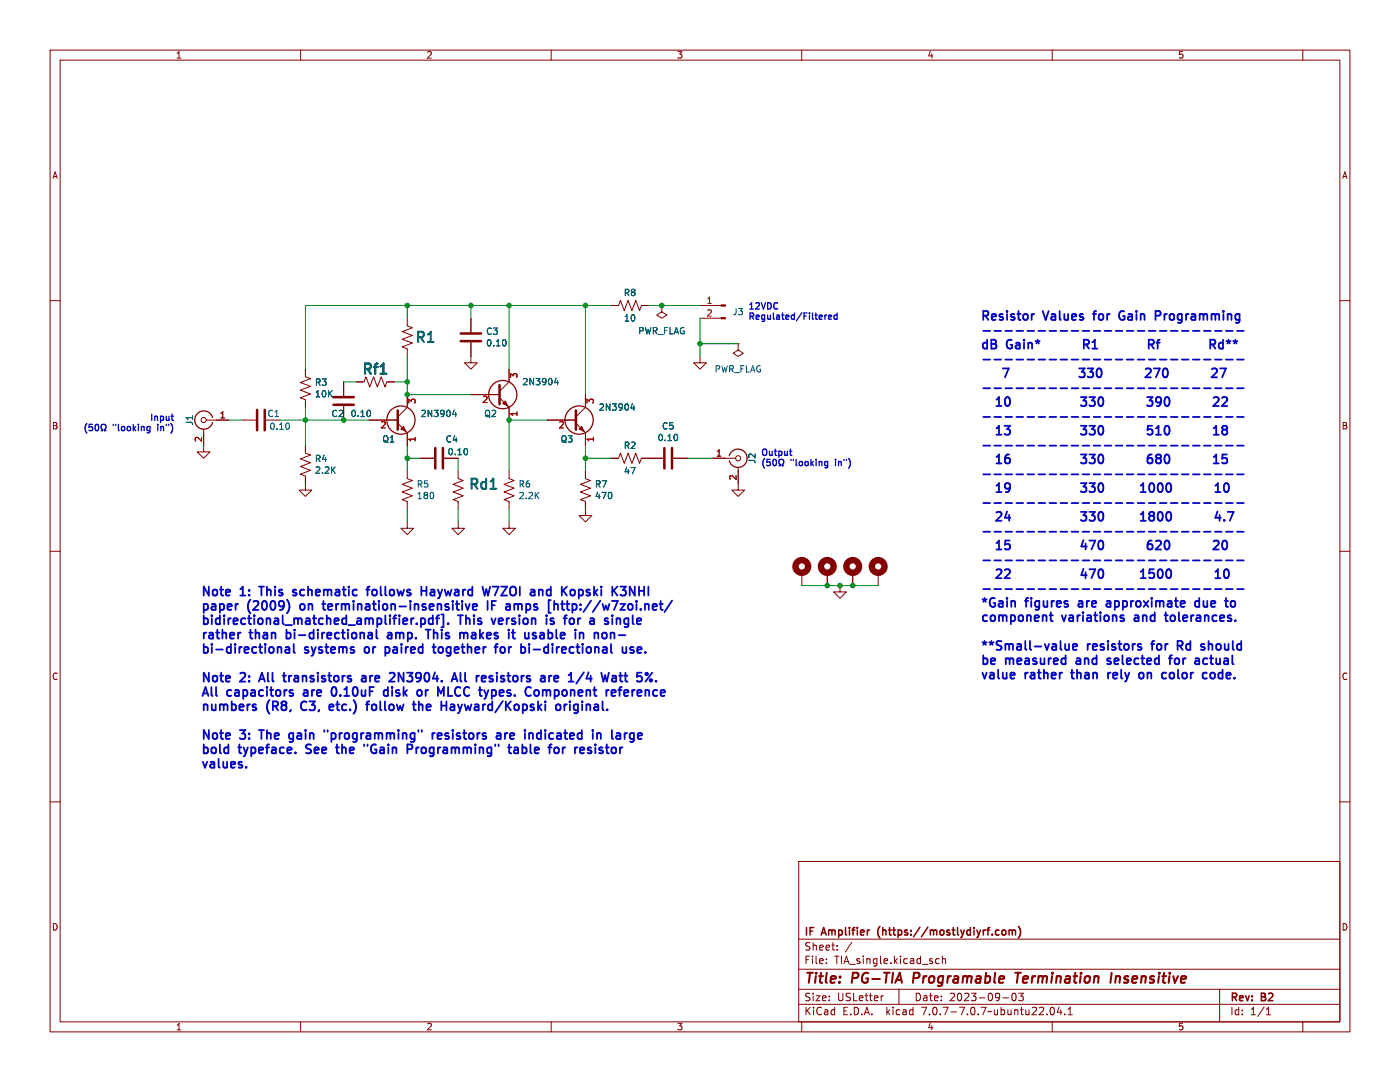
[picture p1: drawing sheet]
<svg xmlns="http://www.w3.org/2000/svg" width="279mm" height="216mm" viewBox="0 0 279 216" stroke-linecap="round" stroke-linejoin="round" font-family="sans-serif">
<g fill="none" stroke="#840000" stroke-width=".2">
<path d="M10 10h259.4v195.9h-259.4zM12 12h255.4v191.9h-255.4zM60 10v2M110 10v2M160 10v2M210 10v2M260 10v2M10 60h2M267.4 60h2M61 73.7v1.5l1 .4-2.1 .7 2.1 .8-2.1 .8 2.1 .7-2.1 .8 1.1 .4v1.5M68.6 76.2v2.8M71.1 76.2h1.3"/>
<path d="M72.6 76.2l.4-1 .8 2 .7-2 .8 2 .8-2 .7 2 .4-1h1.5M81.3 63.5v1.5l1 .4-2 .8 2 .7-2 .8 2 .8-2 .7 1 .4v1.5M81.3 78.7v2.6l-1.9 1.9M94 68.3v4.1h1.2l-1.2 1.3-1.3-1.3h1.3M94 63.5v2.8M94 78.7h5.7M99.7 79.4l1.9 1.9v2.5M101.6 73.7v2.5l-1.9 1.9M116.8 78.7v2.6l-1.9 1.9M121.9 61h1.5l.4-1.1 .8 2.1 .7-2.1 .8 2.1 .8-2.1 .7 2.1 .4-1h1.5M132.1 61v1.2l1 .7-1 .6-1-.6 1-.7M132.1 61h.1"/>
<path d="M139.7 71.1v1.3h1.3l-1.3 1.3-1.3-1.3h1.3M139.7 61h4.2M139.7 63.5h4.2M147.3 68.6v1.3l1 .6-1 .6-1-.6 1-.6M147.3 68.6h.1M40.6 85.6v4.6h1.3l-1.3 1.2-1.2-1.2h1.2M41.1 83.8h4.6M48.3 83.8h2.8M53.1 83.8h2.8M61 88.9v1.5l1 .4-2.1 .8 2.1 .7-2.1 .8 2.1 .8-2.1 .7 1.1 .4v2.8h1.2l-1.2 1.3-1.3-1.3h1.3M68.6 81v2.8M73.7 83.8h5.7"/>
<path d="M79.4 84.5l1.9 1.9v2.5M81.3 94v1.5l1 .4-2 .7 2 .8-2 .8 2 .7-2 .8 1 .4v1.5M83.8 91.4h2.8M88.6 91.4h2.8M91.4 94v1.5l1.1 .4-2.1 .7 2.1 .8-2.1 .8 2.1 .7-2.1 .8 1 .4v1.5M101.6 94v1.5l1 .4-2 .7 2 .8-2 .8 2 .7-2 .8 1 .4v1.5M109.2 83.8h5.7M114.9 84.5l1.9 1.9v2.5M116.8 94v1.5l1.1 .4-2.1 .7 2.1 .8-2.1 .8 2.1 .7-2.1 .8 1 .4v2.8h1.3l-1.3 1.2-1.2-1.2h1.2M121.9 91.4h1.5l.4-1 .8 2.1 .7-2.1 .8 2.1 .8-2.1 .7 2.1 .4-1.1h4.3M134.4 91.4h2.8M142.2 91.4h4.6"/>
<path d="M147.3 93.2v4.6h-1.3l1.3 1.3 1.3-1.3h-1.3M10 110h2M81.3 104.1v1.3h1.2l-1.2 1.3-1.3-1.3h1.3M91.4 104.1v1.3h1.3l-1.3 1.3-1.2-1.3h1.2M101.6 104.1v1.3h1.3l-1.3 1.3-1.3-1.3h1.3M160 114.3v2.5M165.1 114.3v2.5M167.6 116.8v1.3h1.3l-1.3 1.3-1.2-1.3h1.2M170.2 114.3v2.5M175.3 114.3v2.5M267.4 110h2M10 160h2"/>
<path d="M267.4 160h2M159.4 171.9h108v32h-108zM159.4 197.4h108M159.4 193.4h108M159.4 187.4h108M164.9 192.1v.2M164.9 191.4v.1M167.1 189.4v.2M167.1 188.7v.1M170 188l-1.3 1.9M176.3 198.7l-.3 .1M179.4 197.4v3"/>
<path d="M186.8 192.1l.2 .2 .4-.1M187.4 191.4l-.4-.1-.2 .1M188.1 191.4l.2-.1 .3 .1 .1 .9M188.1 190.8v1.5M200.1 199.1h1.2M202.1 198.3l.2-.1a.8 .8 0 0 1 .5 .7 .8 .8 0 0 1-.5 .8l-.2-.2-.2-.4zM203.3 198.2h.9l-.5 .6 .4 .1v.6l-.2 .2-.6-.2M243.4 197.4v6.5M60 203.9v2M110 203.9v2M159.4 200.4h108M160 203.9v2"/>
<path d="M209.7 201.1l.2-.1a.8 .8 0 0 1 .5 .7 .8 .8 0 0 1-.5 .8l-.2-.2-.1-.4zM210 203.9v2M211.4 200.9l-.4 1.1h.9M211.7 201.5v1M212.5 202.3v.2M213.1 202.5h.9M213.1 201.4l.5-.4v1.5M252.7 202.5h.9M252.7 201.4l.4-.4v1.5M260 203.9v2"/>
<circle cx="40.6" cy="83.8" r=".51"/>
<circle cx="147.3" cy="91.4" r=".51"/>
</g>
<path d="M182.4 194.1l-.2 2M202.6 194.1h1.2M203.2 194.1l-.3 2M221.9 194.1l-.3 2M222.7 194.8l-.1 1.3M223.3 194.8l-.6 .2" fill="none" stroke="#840000" stroke-width=".4"/>
<path d="M201.4 185.6v1M201.4 185.7l.4-.1 .2 .2M202 185.8l.2-.2h.4l.1 1M202 185.8v.8M203.2 184.9a1.72 1.72 0 0 1 0 2.2" fill="none" stroke="#840000" stroke-width=".3"/>
<g fill="none" stroke="#840000" stroke-width="1.3">
<circle cx="160" cy="113" r="1.27"/>
<circle cx="165.1" cy="113" r="1.27"/>
<circle cx="170.2" cy="113" r="1.27"/>
<circle cx="175.3" cy="113" r="1.27"/>
</g>
<g fill="none" stroke="#840000" stroke-width=".51">
<path d="M66.5 79.2h4.1M91.9 66.5h4.1M91.9 68.1h4.1M99.7 76.8v3.8M51.3 81.8v4.1M52.8 81.8v4.1M66.5 80.8h4.1M79.4 81.9v3.8M86.9 89.4v4.1M88.4 89.4v4.1M114.9 81.9v3.8M132.6 89.4v4.1"/>
<path d="M134.1 89.4v4.1"/>
</g>
<g fill="#840000" stroke="#840000" stroke-width=".2">
<path d="M116.1 85.1l.5 1-1-.5z"/>
<path d="M80 85.6l.5-.5 .5 1z"/>
<path d="M143.9 63.4h.9v.2h-.9z"/>
<path d="M143.9 60.8h.9v.3h-.9z"/>
<path d="M100.3 80.5l.5-.5 .5 1z"/>
</g>
<g fill="none" stroke="#840000" stroke-width=".25">
<path d="M42.4 83.3a1.81 1.81 0 0 0-2.8-1 1.81 1.81 0 0 0 0 3 1.81 1.81 0 0 0 2.8-1M145.5 90.9a1.81 1.81 0 0 1 2.8-.9 1.81 1.81 0 0 1 0 2.9 1.81 1.81 0 0 1-2.8-1"/>
<circle cx="100.3" cy="78.7" r="2.82"/>
<circle cx="80" cy="83.8" r="2.82"/>
<circle cx="115.6" cy="83.8" r="2.82"/>
</g>
<path d="M100.9 67.9l.1 .3-.1 .7M111 75.4l-.3 1h.7M111.3 75.9v.9M57.6 84.5l.2 .4-.2 .6M73.8 82l.2 .3-.2 .7M90.6 81.8l-.3 .9h.8M90.9 82.3v.8M93.2 89.6l.1 .4-.1 .6M126.2 80.5l-.3 .9h.8M126.5 81v.9M135.1 86.8l.1 .3-.1 .7" fill="none" stroke="#006464" stroke-width=".2"/>
<path d="M75.9 74.6h1.2" fill="none" stroke="#006464" stroke-width=".41"/>
<g fill="none" stroke="#0000c2" stroke-width=".25">
<path d="M165.4 63.3l.6-.1-.1-.3h-.4l-.1 .2v.6h.5M167.1 62.9h-.4l-.3 .2 .2 .6h.5M167.1 62.4v1.3M17.3 84.5a1.46 1.46 0 0 0 0 1.9M18.4 84.7h-.6v.6l.1-.1h.5l.1 .2-.1 .4-.2 .1-.4-.1M19.2 84.7h.1a.68 .68 0 0 1 .4 .6 .68 .68 0 0 1-.4 .6 .84 .84 0 0 1-.1-1.2zM20.2 85.9h.3v-.2a.54 .54 0 0 1-.3-.7 .54 .54 0 0 1 .8-.3l.2 .6-.4 .4v.2h.4M34.2 83h.4M34.5 83.9h.1M152.3 92v.9l.3 .5M153.1 91.7l-.1 .6 .2-.2 .4 .1 .1 .5-.2 .2-.5-.1M154.3 91.9l-.1 .5 .3 .5 .4-.2v-.8"/>
<path d="M155.4 92l.1 .5 .2 .2v.2h-.3M156.4 92l-.1 .5-.2 .2v.2h.3M166.7 91.7v.1M166.7 92.1v.8"/>
</g>
<g fill="none" stroke="#0000c2" stroke-width=".36">
<path d="M196.2 66h1.4M196.2 71.7h1.4M196.2 77.5h1.4M198.4 66h1.4M198.4 71.7h1.4M198.4 77.5h1.4M199 79.7h-.1M200.1 73.5h1.2l-.7 1.8M200.6 66h1.4M200.6 71.7h1.4M200.6 77.5h1.4M202.8 66h1.4"/>
<path d="M202.8 71.7h1.4M202.8 77.5h1.4M205 66h1.4M205 71.7h1.4M205 77.5h1.4M206.2 62.7h.2M207.2 66h1.4M207.2 71.7h1.4M207.2 77.5h1.4M209.4 66h1.4M209.4 71.7h1.4M209.4 77.5h1.4"/>
<path d="M211.6 66h1.4M211.6 71.7h1.4M211.6 77.5h1.4M213.8 66h1.4M213.8 71.7h1.4M213.8 77.5h1.4M215.4 73.5h1.1l-.6 .7 .5 .2v.7l-.3 .2h-.5l-.2-.2M215.7 79.2h1.1l-.6 .7 .5 .2v.7l-.2 .2h-.5l-.3-.2M216 66h1.4M216 71.7h1.4M216 77.5h1.4M216.3 68.7l.9-.1 .1-.2-.1-.4-.2-.2h-.7v1.8"/>
<path d="M216.7 68.7l.6 .9M217.1 73.5h1.1l-.6 .7 .5 .2v.7l-.3 .2h-.5l-.2-.2M217.4 79.2h1.1l-.6 .7 .5 .2v.7l-.2 .2h-.5l-.3-.2M218 69.6h1M218 68.3l.5-.5v1.8M218.1 62.7h.7M218.3 66h1.3M218.3 71.7h1.3M218.3 77.5h1.3M219.1 73.6l.2-.1a.96 .96 0 0 1 .4 1.6l-.3 .2a.96 .96 0 0 1-.4-1.6zM219.4 79.3l.2-.1a.96 .96 0 0 1 .4 1.6l-.2 .2a.96 .96 0 0 1-.4-1.6zM220.5 66h1.3"/>
<path d="M220.5 71.7h1.3M220.5 77.5h1.3M222.7 66h1.3M222.7 71.7h1.3M222.7 77.5h1.3M224.1 63.1h.3M224.2 62.1a.89 .89 0 0 0-.9 .8 .89 .89 0 0 0 .8 .9h.2M224.9 66h1.3M224.9 71.7h1.3M224.9 77.5h1.3M227.1 66h1.3M227.1 71.7h1.3"/>
<path d="M227.1 77.5h1.3M228.9 73.5l.6 .1 .2 .4-.1 .3-1 1h1.1M228.9 79.2h1.1l-.6 .7 .5 .2v.7l-.2 .2h-.5l-.3-.2M229.3 66h1.3M229.3 71.7h1.3M229.3 77.5h1.3M229.3 68.7l.8-.1 .2-.2-.1-.4-.3-.2h-.6v1.8M229.7 68.7l.6 .9M230.3 73.5h1.2l-.8 1.8M230.6 62.1h.7l.3 .3-.1 .5-.9 .1M230.8 68.4h.7M231.5 66h1.3"/>
<path d="M231.5 71.7h1.3M231.5 77.5h1.3M231.5 67.8l-.4 .1-.1 .1v1.6M231.7 80l-.3 .3h-.5l-.2-.3v-.4l.2-.3 .5-.1 .2 .2a1.18 1.18 0 0 1-.4 1.6h-.3M232.3 73.6l.2-.1a.96 .96 0 0 1 .4 1.6l-.3 .2a.96 .96 0 0 1-.4-1.6zM232.6 79.3l.2-.1a.96 .96 0 0 1 .4 1.6l-.2 .2a.96 .96 0 0 1-.4-1.6zM233.7 66h1.3M233.7 71.7h1.3M233.7 77.5h1.3M235.9 66h1.3M235.9 71.7h1.3M235.9 77.5h1.3"/>
<path d="M238.1 66h1.3M238.1 71.7h1.3M238.1 77.5h1.3M240.3 66h1.3M240.3 71.7h1.3M240.3 77.5h1.3M241.5 68.7l.9-.1 .2-.2-.1-.4-.3-.2h-.7v1.8M242 68.7l.6 .9M242.5 66h1.3M242.5 71.7h1.3M242.5 77.5h1.3M244.1 68.5l-.5-.1-.4 .3v.5l.2 .3h.7"/>
<path d="M244.1 67.8v1.8M244.7 66h1.3M244.7 71.7h1.3M244.7 77.5h1.3M244.8 68l.4 .2M245.2 67.8v.4M245.2 68.2l-.3 .3M245.2 68.2l.2 .3M245.6 68l-.4 .2M246.1 68l.4 .2M246.5 67.8v.4M246.5 68.2l-.2 .3"/>
<path d="M246.5 68.2l.3 .3M246.9 66h1.3M246.9 71.7h1.3M246.9 77.5h1.3M247 68l-.5 .2M196.2 83.2h1.4M196.2 88.9h1.4M196.2 94.7h1.4M198.4 83.2h1.4M198.4 88.9h1.4M198.4 94.7h1.4M198.9 81h1"/>
<path d="M198.9 86.7h1M198.9 92.5h1M198.9 98.2h1M199 85.4l-.1 .1M199 91.1l-.1 .1M199 96.8l-.1 .1M200.6 83.2h1.4M200.6 88.9h1.4M200.6 94.7h1.4M202.8 83.2h1.4M202.8 88.9h1.4M202.8 94.7h1.4"/>
<path d="M205 83.2h1.4M205 88.9h1.4M205 94.7h1.4M207.2 83.2h1.4M207.2 88.9h1.4M207.2 94.7h1.4M209.4 83.2h1.4M209.4 88.9h1.4M209.4 94.7h1.4M211.6 83.2h1.4M211.6 88.9h1.4M211.6 94.7h1.4"/>
<path d="M213.8 83.2h1.4M213.8 88.9h1.4M213.8 94.7h1.4M215.7 85h1.1l-.6 .6 .5 .2v.8l-.2 .1h-.5l-.3-.1M215.7 90.7h1.1l-.6 .7 .5 .1v.8l-.2 .2h-.5l-.3-.2M215.7 96.4h1.1l-.6 .7 .5 .2v.7l-.2 .2h-.5l-.3-.2M216 83.2h1.4M216 88.9h1.4M216 94.7h1.4M217.4 85h1.1l-.6 .6 .5 .2v.8l-.2 .1h-.5l-.3-.1M217.4 90.7h1.1l-.6 .7 .5 .1v.8l-.2 .2h-.5l-.3-.2M217.4 96.4h1.1l-.6 .7 .5 .2v.7l-.2 .2h-.5l-.3-.2"/>
<path d="M218.3 83.2h1.3M218.3 88.9h1.3M218.3 94.7h1.3M219.4 90.9l.2-.2a.96 .96 0 0 1 .4 1.6l-.2 .2a.96 .96 0 0 1-.4-1.6zM219.4 96.6l.2-.2a.96 .96 0 0 1 .4 1.6l-.2 .2a.96 .96 0 0 1-.4-1.6zM219.4 85h.2a.96 .96 0 0 1 .4 1.6l-.2 .1a.96 .96 0 0 1-.4-1.6zM220.5 83.2h1.3M220.5 88.9h1.3M220.5 94.7h1.3M222.7 83.2h1.3M222.7 88.9h1.3M222.7 94.7h1.3"/>
<path d="M224.9 83.2h1.3M224.9 88.9h1.3M224.9 94.7h1.3M227.1 83.2h1.3M227.1 88.9h1.3M227.1 94.7h1.3M229.3 83.2h1.3M229.3 88.9h1.3M229.3 94.7h1.3M229.5 96.6l.3-.2a.96 .96 0 0 1 .4 1.6l-.3 .2a.96 .96 0 0 1-.4-1.6zM229.9 90.7a.7 .7 0 0 0-.9 .7v.7l.2 .3 .5 .1 .2-.2 .1-.6-.1-.3h-.6l-.3 .3M229.9 85h-.8l-.1 .8 .3-.2 .6 .1 .1 .3-.1 .6-.2 .1h-.4l-.3-.1"/>
<path d="M230.7 86.7h1M230.7 85.5l.5-.5v1.7M231 91.4l-.3-.3 .3-.4h.4l.3 .3-.3 .4M231 91.4l-.3 .4 .1 .5 .2 .2 .5-.1 .2-.3v-.3l-.3-.4M231 91.4h.4M231.3 96.5l.2-.1a.96 .96 0 0 1 .4 1.6l-.3 .2a.96 .96 0 0 1-.4-1.6zM231.5 83.2h1.3M231.5 88.9h1.3M231.5 94.7h1.3M232.6 90.9l.2-.2a.96 .96 0 0 1 .4 1.6l-.2 .2a.96 .96 0 0 1-.4-1.6zM232.6 85h.2a.96 .96 0 0 1 .4 1.6l-.2 .1a.96 .96 0 0 1-.4-1.6zM233 96.5l.2-.1a.96 .96 0 0 1 .4 1.6l-.3 .2a.96 .96 0 0 1-.4-1.6z"/>
<path d="M233.7 83.2h1.3M233.7 88.9h1.3M233.7 94.7h1.3M235.9 83.2h1.3M235.9 88.9h1.3M235.9 94.7h1.3M238.1 83.2h1.3M238.1 88.9h1.3M238.1 94.7h1.3M240.3 83.2h1.3M240.3 88.9h1.3M240.3 94.7h1.3"/>
<path d="M242.5 83.2h1.3M242.5 88.9h1.3M242.5 94.7h1.3M244.7 83.2h1.3M244.7 88.9h1.3M244.7 94.7h1.3M246.9 83.2h1.3M246.9 88.9h1.3M246.9 94.7h1.3M51.7 117.1h1M57.3 119.7a2.09 2.09 0 0 1 0 2.6M58.5 118.2l.6 .1 .1 .3-.2 .2-.6-.1"/>
<path d="M58.5 117.7h.6M64.5 119.9v1.5l.1 .2 .4 .1M73.1 117.6h.7M73.8 117.1h-.4l-.1 .2v1.5M74.9 117.6l-.5 .1-.1 .3 .1 .7 .5 .1M84.1 117.9h1M85.1 117.1v1.7M86.5 117.6l-.5 .1M86.6 118.2h-.5a.35 .35 0 0 0-.2 .3 .35 .35 0 0 0 .2 .3h.5M97.3 119.9v1.8M98.3 117.1h1.2l-.8 1.7M99 119.9h-.8v1.8"/>
<path d="M109.8 117.6h-.4l-.3 .4 .1 .7 .6 .1M112.2 119.9v1.5l.3 .3M115.5 117.7l.5-.1 .4 .4v.5l-.2 .2h-.7M115.5 117.6v1.8M125.7 117.1l1 1.7v-1.7M134.1 119.8l-1.5 2.3M196.2 100.4h1.4M196.2 106.1h1.4M196.2 111.8h1.4M196.2 117.6h1.4M198.4 100.4h1.4M198.4 106.1h1.4"/>
<path d="M198.4 111.8h1.4M198.4 117.6h1.4M198.9 109.6h1M198.9 102.2v.1M198.9 113.7v.1M199 108.3l-.1 .1M199.8 114.3l-1 1.1h1.1M199.8 102.9l-1 1h1.1M200.6 100.4h1.4M200.6 106.1h1.4M200.6 111.8h1.4M200.6 117.6h1.4"/>
<path d="M202.8 100.4h1.4M202.8 106.1h1.4M202.8 111.8h1.4M202.8 117.6h1.4M205 100.4h1.4M205 106.1h1.4M205 111.8h1.4M205 117.6h1.4M207.2 100.4h1.4M207.2 106.1h1.4M207.2 111.8h1.4M207.2 117.6h1.4"/>
<path d="M209.4 100.4h1.4M209.4 106.1h1.4M209.4 111.8h1.4M209.4 117.6h1.4M211.6 100.4h1.4M211.6 106.1h1.4M211.6 111.8h1.4M211.6 117.6h1.4M213.8 100.4h1.4M213.8 106.1h1.4M213.8 111.8h1.4M213.8 117.6h1.4"/>
<path d="M215.7 102.1h1.1l-.6 .7 .5 .2v.7l-.2 .2h-.5l-.3-.2M216 100.4h1.4M216 106.1h1.4M216 111.8h1.4M216 117.6h1.4M216.2 107.8l-.4 1.2h1.1M216.2 113.5l-.4 1.3h1.1M216.6 108.5v1.1M216.6 114.2v1.2M217.4 102.1h1.1l-.6 .7 .5 .2v.7l-.2 .2h-.5l-.3-.2M217.4 107.9h1.2l-.8 1.7M217.4 113.6h1.2l-.8 1.8"/>
<path d="M218.3 100.4h1.3M218.3 106.1h1.3M218.3 111.8h1.3M218.3 117.6h1.3M219.4 102.3l.2-.2a.96 .96 0 0 1 .4 1.6l-.2 .2a.96 .96 0 0 1-.4-1.6zM219.4 108l.2-.1a.96 .96 0 0 1 .4 1.6l-.2 .1a.96 .96 0 0 1-.4-1.6zM219.4 113.7l.2-.1a.96 .96 0 0 1 .4 1.6l-.2 .2a.96 .96 0 0 1-.4-1.6zM220.5 100.4h1.3M220.5 106.1h1.3M220.5 111.8h1.3M220.5 117.6h1.3M220.9 120l.5-.1 .2 .3"/>
<path d="M222.7 100.4h1.3M222.7 106.1h1.3M222.7 111.8h1.3M222.7 117.6h1.3M224.9 100.4h1.3M224.9 106.1h1.3M224.9 111.8h1.3M224.9 117.6h1.3M227.1 100.4h1.3M227.1 106.1h1.3M227.1 111.8h1.3M227.1 117.6h1.3"/>
<path d="M229.3 100.4h1.3M229.3 106.1h1.3M229.3 111.8h1.3M229.3 117.6h1.3M229.7 102.9l-.4-.3 .4-.5h.3l.4 .4-.4 .4M229.7 102.9l-.4 .3v.4l.4 .3 .5-.1 .2-.2-.1-.5-.3-.2M229.7 102.9h.3M229.9 107.9a.7 .7 0 0 0-.9 .7v.7l.2 .3h.5l.2-.1 .1-.6-.1-.3-.6-.1-.3 .4M230.3 113.6h-.9l-.1 .8 .3-.1h.6l.2 .3-.1 .6-.3 .2h-.4l-.3-.2M230.7 108l.3-.1h.4l.2 .1 .1 .4-.1 .2-1 1h1.1M231.3 102.2l.2-.1a.96 .96 0 0 1 .4 1.6l-.3 .2a.96 .96 0 0 1-.4-1.6zM231.3 113.7l.2-.1a.96 .96 0 0 1 .4 1.6l-.3 .2a.96 .96 0 0 1-.4-1.6z"/>
<path d="M231.5 100.4h1.3M231.5 106.1h1.3M231.5 111.8h1.3M231.5 117.6h1.3M232.6 108l.2-.1a.96 .96 0 0 1 .4 1.6l-.2 .1a.96 .96 0 0 1-.4-1.6zM233 102.2l.2-.1a.96 .96 0 0 1 .4 1.6l-.3 .2a.96 .96 0 0 1-.4-1.6zM233 113.7l.2-.1a.96 .96 0 0 1 .4 1.6l-.3 .2a.96 .96 0 0 1-.4-1.6zM233.7 100.4h1.3M233.7 106.1h1.3M233.7 111.8h1.3M233.7 117.6h1.3M235.9 100.4h1.3"/>
<path d="M235.9 106.1h1.3M235.9 111.8h1.3M235.9 117.6h1.3M238.1 100.4h1.3M238.1 106.1h1.3M238.1 111.8h1.3M238.1 117.6h1.3M239.3 120l-.5-.1-.3 .3v.6l.2 .2h.6M239.3 119.3v1.8M240.3 100.4h1.3M240.3 106.1h1.3M240.3 111.8h1.3"/>
<path d="M240.3 117.6h1.3M242.5 100.4h1.3M242.5 106.1h1.3M242.5 111.8h1.3M242.5 117.6h1.3M244.7 100.4h1.3M244.7 106.1h1.3M244.7 111.8h1.3M244.7 117.6h1.3M245 102.1h1.2l-.8 1.8M245.9 119.9l.5 .1 .1 .2-.1 .7-.5 .2M246.9 100.4h1.3"/>
<path d="M246.9 106.1h1.3M246.9 111.8h1.3M246.9 117.6h1.3M48 126.2l-.3 .1M51.8 135.5h.9M52.3 134.2l-.6 1.8M56.4 134.8h.7M56.7 134.2v1.6v.1l.4 .1M57 129.2h.7l.1 1.1M57.2 125.6v1.8M57.2 127.3l.1 .1M57.3 126.2l-.1 .1"/>
<path d="M57.8 129.5l-.6 .1a.35 .35 0 0 0-.3 .3 .35 .35 0 0 0 .3 .4l.6-.1M58.6 128.5v1.5l.3 .3M60 120.7v.8M60.6 138.3v.5M64.3 120.5h.7M66.6 137.1a1.11 1.11 0 0 0 0 1.8l.4-.2M66.7 137.1l.3 .2M72.2 134.9h.7l.1 1.1M72.8 129.3v.8M73 135.2l-.6 .1a.35 .35 0 0 0-.3 .4 .35 .35 0 0 0 .3 .3l.6-.1M73.5 140l-.2 .2v1.5M74 126.2l.3 .3v.9"/>
<path d="M74.3 127.3l-.2 .1M74.3 126.7h-.2M75.1 125.6v1.6l.3 .2M76.9 129.2l.5-.1 .3 .3M77.4 137.8l-.5-.1-.3 .3v.5l.1 .3h.7M77.4 137.1v1.8M77.4 126.3l.5-.1 .3 .3M77.7 129.9l-.3 .4-.5-.1M78.2 126.7h-.6a.35 .35 0 0 0-.3 .4 .35 .35 0 0 0 .3 .3l.6-.1M79.5 136v-1.8l1 1.8M83.6 140v1.7M84.7 123.5l.2 .2v.5l-.2 .3"/>
<path d="M84.9 137.7v1.2M84.9 125.6h1.1M85.5 137.7l-.4 .1-.2 .2M85.5 125.6v1.8M86.3 129.1h.7M86.4 123.5l-.5-.1-.4 .3v.5l.2 .3h.7M86.4 122.8v1.8M86.6 128.5v1.5v.2l.4 .1M86.6 125.6v1.8M86.6 126.3v.1M87 123.4h.7M87.5 122.8l-.3 .2v1.6"/>
<path d="M88.1 129.1l-.4 .1-.2 .2 .1 .7 .5 .2M88.5 122.6v2.6M89.4 138.9h.9M89.4 124.4v.2M90.3 135.5h.8M90.7 134.2l.6 1.8M91.9 134.2v1.6l.2 .2M92.8 134.2v1.6l.3 .2M93.2 126.3l.1 1.1M94.3 121.1l.9-.2-.1-.3-.5-.1-.3 .3 .1 .8h.7M97.7 135.3l.6 .2 .1 .2-.1 .2-.5 .1M97.7 134.9h.6"/>
<path d="M98.1 123.4l.4 1.2M98.2 120.8h.5M98.9 137.9v.8M99.9 129.3l.3-.2 .5 .2 .1 .6-.2 .3-.4 .1-.3-.2zM102.6 120.5v1.2M103.1 120.5l-.5 .2M106.4 129.6h1.4M107.8 126.3h.7M108.3 137.9l.5-.2 .3 .2M108.3 137.7v1.2M108.4 126.7h-.4a.35 .35 0 0 0-.3 .4 .35 .35 0 0 0 .3 .3h.4M109.1 137.9v1"/>
<path d="M109.1 123.4v1.2M109.3 137.7l-.2 .2M109.8 124.5l.2 .1M109.9 123.5v.4M110.6 135.1l.3-.3h.3l.2 .3v.1l-.8 .2M110.6 135.8l.3 .2 .5-.1M111.1 120.5l.3 .3v.9M112 120.5h.6M114.2 123.4l-.4 .1-.2 .2 .1 .7 .5 .2M117 135.4h1.1M117.9 134.8v1.2M118.6 126.2v1.2"/>
<path d="M119.3 126.3l-.4-.1-.3 .2M123 123.4v1.2M123.5 126.7h1.3M123.6 134.8h.6M123.7 123.5l-.4-.1-.3 .1M123.8 134.2v1.6l.1 .1 .3 .1M124.2 129.1l.1 1.1 .4 .1 .3-.2M124.6 134.8h.6M124.6 138.3l.8-.2-.1-.3-.5-.1-.2 .2 .1 .9h.6M124.8 134.2v1.6l.1 .1 .3 .1M125 129.1v1.2M126.4 129.2l-.4-.1-.2 .3v.2l.6 .2v.4h-.6"/>
<path d="M128 129.2l-.6-.1-.2 .3 .1 .8h.7M128 129.5l-.8 .2M209.4 122.8h.7M209.7 123.7l.1 .2 .3 .1M212.6 128.5l.1 1.1 .4 .1 .2-.2M213.3 128.5v1.2M213.7 134.2h.7M214.1 129.1l.8-.2v-.3l-.5-.1-.3 .2 .1 .9h.7M214.9 131.9v.6M215.3 120.5v.5M221.1 134.2v1.2M221.6 120.3l-.6 .1a.35 .35 0 0 0-.2 .4 .35 .35 0 0 0 .2 .3l.6-.1"/>
<path d="M221.6 131.4h-.4l-.2 .2v.3l.6 .1v.5h-.6M221.6 134.2l-.3 .1-.2 .3M226.5 123.4v.5M227.6 134.2l.5 .1 .1 .3v.6l-.6 .2M229.7 128.5h.7M232.4 122.8h.7M232.6 122.2v1.5l.1 .2 .4 .1M233.2 131.4h.7M233.7 130.8l-.2 .2v1.5M234.2 134.3l-.5-.1-.3 .4 .1 .6 .2 .2 .5-.1M235 131.4h-.4l-.2 .3 .1 .7 .5 .1M235.4 128.8l.6 .9"/>
<path d="M235.9 128l-.9-.1v1.8M235.9 128.7l-.9 .1M240.8 131.4h-.4l-.3 .3 .1 .7 .6 .1M241.7 134.3l.4-.1 .4 .4-.1 .6-.3 .2-.4-.1M49.1 153v.2M51.7 145.7h1M57.8 147.4h.7M57.8 146.4h.7M58.5 147.7l-.1 .3M60.2 140.2l-.1 .5 .1 .8M61.1 150.2l.2 .1M61.1 149.1l.1 .1"/>
<path d="M65.4 145.7v.3M66.1 146.3v1.8M66.1 147.4l.6 .1M66.5 140.6l-.5-.1-.3 .3 .1 .8h.7M66.6 141l-.9 .1M66.7 146.3l-.6 .1M67 149.1h.7M67.2 148.5v1.6l.1 .1 .4 .1M73 140.5h.7M74.1 149l-.1 .6 .4 .6M74.8 140.5l-.4 .1-.2 .3 .1 .7 .5 .1M83.1 149.1v1.2"/>
<path d="M83.6 140.7l.2-.2 .5 .1 .1 1.1M83.6 149.1l-.3 .1-.2 .3M86.3 146.3v1.2M86.8 146.3l-.3 .1-.2 .2M87.3 146.9l.9-.2-.1-.3-.5-.1-.3 .2 .1 .9h.7M89.9 141.6h.8M89.9 140.6h.7l.1 1.1M90.7 141l-.8 .1M100.8 146.3v1.2M101.3 146.3l-.4 .1-.1 .2M102 146.3l-.2 .2v.7l.2 .3M102.6 146.7l-.8 .2"/>
<path d="M102.6 149.2h.7l.1 1.1M103.4 149.6h-.6a.35 .35 0 0 0-.3 .4 .35 .35 0 0 0 .3 .3l.6-.1M104.2 148.5v1.8M104.2 150.2l.2 .1M104.4 149.1l-.2 .1M107.2 147.3l.3 .2 .5-.1M108 146.4l-.5-.1-.3 .1M108 145.7v1.8M111.5 140.5l.4 .4v.5l-.4 .3M112.3 149.1v1.2M112.6 140.5v1.2M112.8 149.1l-.3 .1-.2 .3"/>
<path d="M113.1 140.5l-.3 .1-.2 .3M113.7 140.5v1.2M114.6 140.7v.9M118.8 148.5v.2M118.8 149.1v1.2M122.1 145.7v1.5l.3 .3M126 146.3l.5 .1M126.5 146.3v1.4l-.2 .3M126.5 147.4l-.5 .1"/>
</g>
<g fill="none" stroke="#009600" stroke-width=".2">
<path d="M68.6 76.2h2.5M78.7 76.2h2.6M81.3 61v2.5M81.3 71.1v7.6h12.7M94 61v2.5M101.6 61v12.7M116.8 61v17.7M121.9 61h-60.9v12.7M129.5 61h10.2M139.7 63.5v7.6M139.7 68.6h7.6M45.7 83.8h2.6"/>
<path d="M55.9 83.8h17.8M61 81.3v7.6M81.3 88.9v5.1M81.3 91.4h2.5M91.4 91.4v2.6M109.2 83.8h-7.6v10.2M116.8 91.4h5.1M116.8 88.9v5.1M137.2 91.4h5M81.3 101.6v2.5M91.4 101.6v2.5M101.6 101.6v2.5"/>
<path d="M160 116.8h15.3"/>
</g>
<g fill="#009600" stroke="#009600" stroke-width=".2">
<circle cx="94" cy="61" r=".46"/>
<circle cx="116.8" cy="61" r=".46"/>
<circle cx="101.6" cy="61" r=".46"/>
<circle cx="165.1" cy="116.8" r=".46"/>
<circle cx="167.6" cy="116.8" r=".46"/>
<circle cx="132.1" cy="61" r=".46"/>
<circle cx="139.7" cy="68.6" r=".46"/>
<circle cx="170.2" cy="116.8" r=".46"/>
<circle cx="81.3" cy="91.4" r=".46"/>
<circle cx="116.8" cy="91.4" r=".46"/>
<circle cx="101.6" cy="83.8" r=".46"/>
<circle cx="81.3" cy="76.2" r=".46"/>
<circle cx="81.3" cy="78.7" r=".46"/>
<circle cx="81.3" cy="61" r=".46"/>
<circle cx="68.6" cy="83.8" r=".46"/>
<circle cx="61" cy="83.8" r=".46"/>
</g>
<g font-size="2.8" fill="#006464">
<text x="82.5" y="68.9">R1</text>
<text x="72" y="75.3">Rf1</text>
<text x="93.2" y="98.2">Rd1</text>
</g>
<g font-size="2.8" fill="#840000">
<text x="160.4" y="196.8">Title:</text>
<text x="170.1" y="196.8">PG-TIA</text>
<text x="183" y="196.8">Programable</text>
<text x="204.3" y="196.8">Termination</text>
<text x="224.1" y="196.8">Insensitive</text>
</g>
<g font-size="2.5" fill="#0000c2">
<text x="195.6" y="64.1">Resistor</text>
<text x="208.4" y="64.1">Values</text>
<text x="219.1" y="64.1">for</text>
<text x="224.9" y="64.1">Gain</text>
<text x="232.8" y="64.1">Programming</text>
<text x="195.6" y="69.8">dB</text>
<text x="201" y="69.8">Gain*</text>
<text x="224.1" y="75.5">330</text>
<text x="241.6" y="75.5">270</text>
<text x="199.7" y="81.3">10</text>
<text x="241.2" y="81.3">390</text>
<text x="199.7" y="87">13</text>
<text x="241.2" y="87">510</text>
<text x="199.7" y="92.7">16</text>
<text x="241.2" y="92.7">680</text>
<text x="199.7" y="98.4">19</text>
<text x="223.8" y="98.4">330</text>
<text x="239.2" y="98.4">1000</text>
<text x="199.7" y="104.2">24</text>
<text x="223.8" y="104.2">330</text>
<text x="239.2" y="104.2">1800</text>
<text x="199.7" y="109.9">15</text>
<text x="241.2" y="109.9">620</text>
<text x="40" y="119.1">Note</text>
<text x="48.1" y="119.1">1:</text>
<text x="52.7" y="119.1">This</text>
<text x="60" y="119.1">schematic</text>
<text x="75.5" y="119.1">follows</text>
<text x="87" y="119.1">Hayward</text>
<text x="100.1" y="119.1">W7ZOI</text>
<text x="110.3" y="119.1">and</text>
<text x="117.2" y="119.1">Kopski</text>
<text x="127.9" y="119.1">K3NHI</text>
<text x="199.7" y="115.6">22</text>
<text x="223.8" y="115.6">470</text>
<text x="239.2" y="115.6">1500</text>
<text x="40" y="121.9">paper</text>
<text x="40" y="124.8">bidirectional_matched_amplifier.pdf].</text>
<text x="49.5" y="121.9">(2009)</text>
<text x="60.7" y="121.9">on</text>
<text x="66" y="121.9">termination-insensitive</text>
<text x="91.7" y="124.8">This</text>
<text x="99" y="124.8">version</text>
<text x="99.5" y="121.9">IF</text>
<text x="103.9" y="121.9">amps</text>
<text x="110.6" y="124.8">is</text>
<text x="113" y="121.9">[http://w7zoi.net/</text>
<text x="114.9" y="124.8">for</text>
<text x="120.7" y="124.8">a</text>
<text x="124.4" y="124.8">single</text>
<text x="195.6" y="121.3">*Gain</text>
<text x="195.6" y="124.2">component</text>
<text x="204.8" y="121.3">figures</text>
<text x="212.1" y="124.2">variations</text>
<text x="216.1" y="121.3">are</text>
<text x="222.4" y="121.3">approximate</text>
<text x="227.2" y="124.2">and</text>
<text x="234.1" y="124.2">tolerances.</text>
<text x="240.8" y="121.3">due</text>
<text x="40" y="127.7">rather</text>
<text x="40" y="130.5">bi-directional</text>
<text x="50" y="127.7">than</text>
<text x="57.9" y="127.7">bi-directional</text>
<text x="61" y="130.5">systems</text>
<text x="73.6" y="130.5">or</text>
<text x="78.4" y="130.5">paired</text>
<text x="78.9" y="127.7">amp.</text>
<text x="87.4" y="127.7">This</text>
<text x="88.7" y="130.5">together</text>
<text x="94.7" y="127.7">makes</text>
<text x="101.8" y="130.5">for</text>
<text x="105.1" y="127.7">it</text>
<text x="107.6" y="130.5">bi-directional</text>
<text x="109.1" y="127.7">usable</text>
<text x="119.9" y="127.7">in</text>
<text x="128.6" y="130.5">use.</text>
<text x="195.6" y="129.9">**Small-value</text>
<text x="217.1" y="129.9">resistors</text>
<text x="230.7" y="129.9">for</text>
<text x="236.5" y="129.9">Rd</text>
<text x="241.9" y="129.9">should</text>
<text x="40" y="136.2">Note</text>
<text x="48.1" y="136.2">2:</text>
<text x="52.7" y="136.2">All</text>
<text x="58.1" y="136.2">transistors</text>
<text x="74.4" y="136.2">are</text>
<text x="80.7" y="136.2">2N3904.</text>
<text x="94" y="136.2">All</text>
<text x="99.4" y="136.2">resistors</text>
<text x="113" y="136.2">are</text>
<text x="119.3" y="136.2">1/4</text>
<text x="126.6" y="136.2">Watt</text>
<text x="195.6" y="132.8">be</text>
<text x="195.6" y="135.6">value</text>
<text x="200.8" y="132.8">measured</text>
<text x="204.7" y="135.6">rather</text>
<text x="214.7" y="135.6">than</text>
<text x="215.6" y="132.8">and</text>
<text x="222.5" y="132.8">selected</text>
<text x="222.6" y="135.6">rely</text>
<text x="229.6" y="135.6">on</text>
<text x="234.9" y="135.6">color</text>
<text x="235.7" y="132.8">for</text>
<text x="241.5" y="132.8">actual</text>
<text x="243.7" y="135.6">code.</text>
<text x="40" y="139.1">All</text>
<text x="40" y="142">numbers</text>
<text x="45.5" y="139.1">capacitors</text>
<text x="53.3" y="142">(R8,</text>
<text x="60.9" y="142">C3,</text>
<text x="61.4" y="139.1">are</text>
<text x="67.3" y="142">etc.)</text>
<text x="67.7" y="139.1">0.10uF</text>
<text x="75.4" y="142">follow</text>
<text x="78.8" y="139.1">disk</text>
<text x="85.5" y="142">the</text>
<text x="86.2" y="139.1">or</text>
<text x="91" y="139.1">MLCC</text>
<text x="91.7" y="142">Hayward/Kopski</text>
<text x="100.1" y="139.1">types.</text>
<text x="110" y="139.1">Component</text>
<text x="115.3" y="142">original.</text>
<text x="126.8" y="139.1">reference</text>
<text x="40" y="147.7">Note</text>
<text x="48.1" y="147.7">3:</text>
<text x="52.7" y="147.7">The</text>
<text x="59.2" y="147.7">gain</text>
<text x="67" y="147.7">&quot;programming&quot;</text>
<text x="89.2" y="147.7">resistors</text>
<text x="102.8" y="147.7">are</text>
<text x="109.1" y="147.7">indicated</text>
<text x="123.3" y="147.7">in</text>
<text x="127.9" y="147.7">large</text>
<text x="40" y="150.6">bold</text>
<text x="40" y="153.4">values.</text>
<text x="47.8" y="150.6">typeface.</text>
<text x="61.9" y="150.6">See</text>
<text x="68.7" y="150.6">the</text>
<text x="74.9" y="150.6">&quot;Gain</text>
<text x="84.2" y="150.6">Programming&quot;</text>
<text x="105.2" y="150.6">table</text>
<text x="114" y="150.6">for</text>
<text x="119.8" y="150.6">resistor</text>
</g>
<g font-size="2.1" fill="#840000">
<text x="160.4" y="189.9">Sheet:</text>
<text x="160.4" y="187.1">IF</text>
<text x="164.1" y="187.1">Amplifier</text>
<text x="175.8" y="187.1">(https://mostlydiyrf.com)</text>
<text x="160.4" y="192.6">File:</text>
<text x="166.5" y="192.6">TIA_single.kicad_sch</text>
<text x="160.4" y="202.8">KiCad</text>
<text x="160.4" y="200">Size:</text>
<text x="167.1" y="200">USLetter</text>
<text x="168.1" y="202.8">E.D.A.</text>
<text x="177" y="202.8">kicad</text>
<text x="182.4" y="200">Date:</text>
<text x="184.2" y="202.8">7.0.7-7.0.7~ubuntu22.04.1</text>
<text x="189.4" y="200">2023-09-03</text>
<text x="245.4" y="200.2">Rev:</text>
<text x="245.4" y="202.8">Id:</text>
<text x="249.5" y="202.8">1/1</text>
<text x="251.8" y="200.2">B2</text>
</g>
<g font-size="1.8" fill="#840000">
<text x="35" y="11.9">1</text>
<text x="85" y="11.9">2</text>
<text x="135" y="11.9">3</text>
<text x="185" y="11.9">4</text>
<text x="235" y="11.9">5</text>
<text x="10.3" y="35.9">A</text>
<text x="267.7" y="35.9">A</text>
<text x="10.3" y="85.9">B</text>
<text x="267.7" y="85.9">B</text>
<text x="10.3" y="135.9">C</text>
<text x="267.7" y="135.9">C</text>
<text x="10.3" y="185.9">D</text>
<text x="267.7" y="185.9">D</text>
<text x="35" y="205.8">1</text>
<text x="85" y="205.8">2</text>
<text x="135" y="205.8">3</text>
<text x="185" y="205.8">4</text>
<text x="235" y="205.8">5</text>
</g>
<g font-size="1.8" fill="#006464">
<text x="124.4" y="59.3">R8</text>
<text x="124.4" y="64.4">10</text>
<text x="146.1" y="63.1">J3</text>
<text x="96.9" y="67">C3</text>
<text x="96.9" y="69.3">0.10</text>
<text x="127.3" y="66.9">PWR_FLAG</text>
<text x="62.7" y="77.2">R3</text>
<text x="104.1" y="77.1">2N3904</text>
<text x="142.5" y="74.5">PWR_FLAG</text>
<text x="53.3" y="83.4">C1</text>
<text x="62.7" y="79.5">10K</text>
<text x="66" y="83.4">C2</text>
<text x="69.9" y="83.4">0.10</text>
<text x="83.8" y="83.4">2N3904</text>
<text x="96.5" y="83.4">Q2</text>
<text x="119.4" y="82.1">2N3904</text>
<text x="38.7" y="85" transform="rotate(-90 38.7 85)">J1</text>
<text x="53.7" y="86">0.10</text>
<text x="76.2" y="88.5">Q1</text>
<text x="88.8" y="88.5">C4</text>
<text x="111.8" y="88.5">Q3</text>
<text x="124.4" y="89.8">R2</text>
<text x="131.1" y="88.2">0.10</text>
<text x="132" y="85.9">C5</text>
<text x="62.7" y="92.4">R4</text>
<text x="62.7" y="94.7">2.2K</text>
<text x="89.2" y="91">0.10</text>
<text x="124.4" y="94.8">47</text>
<text x="151" y="92.6" transform="rotate(-90 151 92.6)">J2</text>
<text x="83.1" y="97.5">R5</text>
<text x="83.1" y="99.8">180</text>
<text x="103.4" y="97.5">R6</text>
<text x="103.4" y="99.8">2.2K</text>
<text x="118.6" y="97.5">R7</text>
<text x="118.6" y="99.8">470</text>
</g>
<g font-size="1.8" fill="#a90000">
<text x="140.9" y="60.7">1</text>
<text x="140.9" y="63.2">2</text>
<text x="103.6" y="75.6" transform="rotate(-90 103.6 75.6)">3</text>
<text x="43.7" y="83.6">1</text>
<text x="83.3" y="80.7" transform="rotate(-90 83.3 80.7)">3</text>
<text x="96.1" y="80.7">2</text>
<text x="103.6" y="83.3" transform="rotate(-90 103.6 83.3)">1</text>
<text x="118.8" y="80.7" transform="rotate(-90 118.8 80.7)">3</text>
<text x="40.4" y="88.3" transform="rotate(-90 40.4 88.3)">2</text>
<text x="75.8" y="85.8">2</text>
<text x="83.3" y="88.3" transform="rotate(-90 83.3 88.3)">1</text>
<text x="111.4" y="85.8">2</text>
<text x="118.8" y="88.3" transform="rotate(-90 118.8 88.3)">1</text>
<text x="142.8" y="91.2">1</text>
<text x="147.1" y="96" transform="rotate(-90 147.1 96)">2</text>
</g>
<g font-size="1.8" fill="#0000c2">
<text x="149.2" y="61.8">12VDC</text>
<text x="149.2" y="63.9">Regulated/Filtered</text>
<text x="22.5" y="86.1">&quot;looking</text>
<text x="29.6" y="84.1">Input</text>
<text x="31.9" y="86.1">in&quot;)</text>
<text x="151.8" y="91.1">Output</text>
<text x="158" y="93.1">&quot;looking</text>
<text x="167.3" y="93.1">in&quot;)</text>
</g>
</svg>
